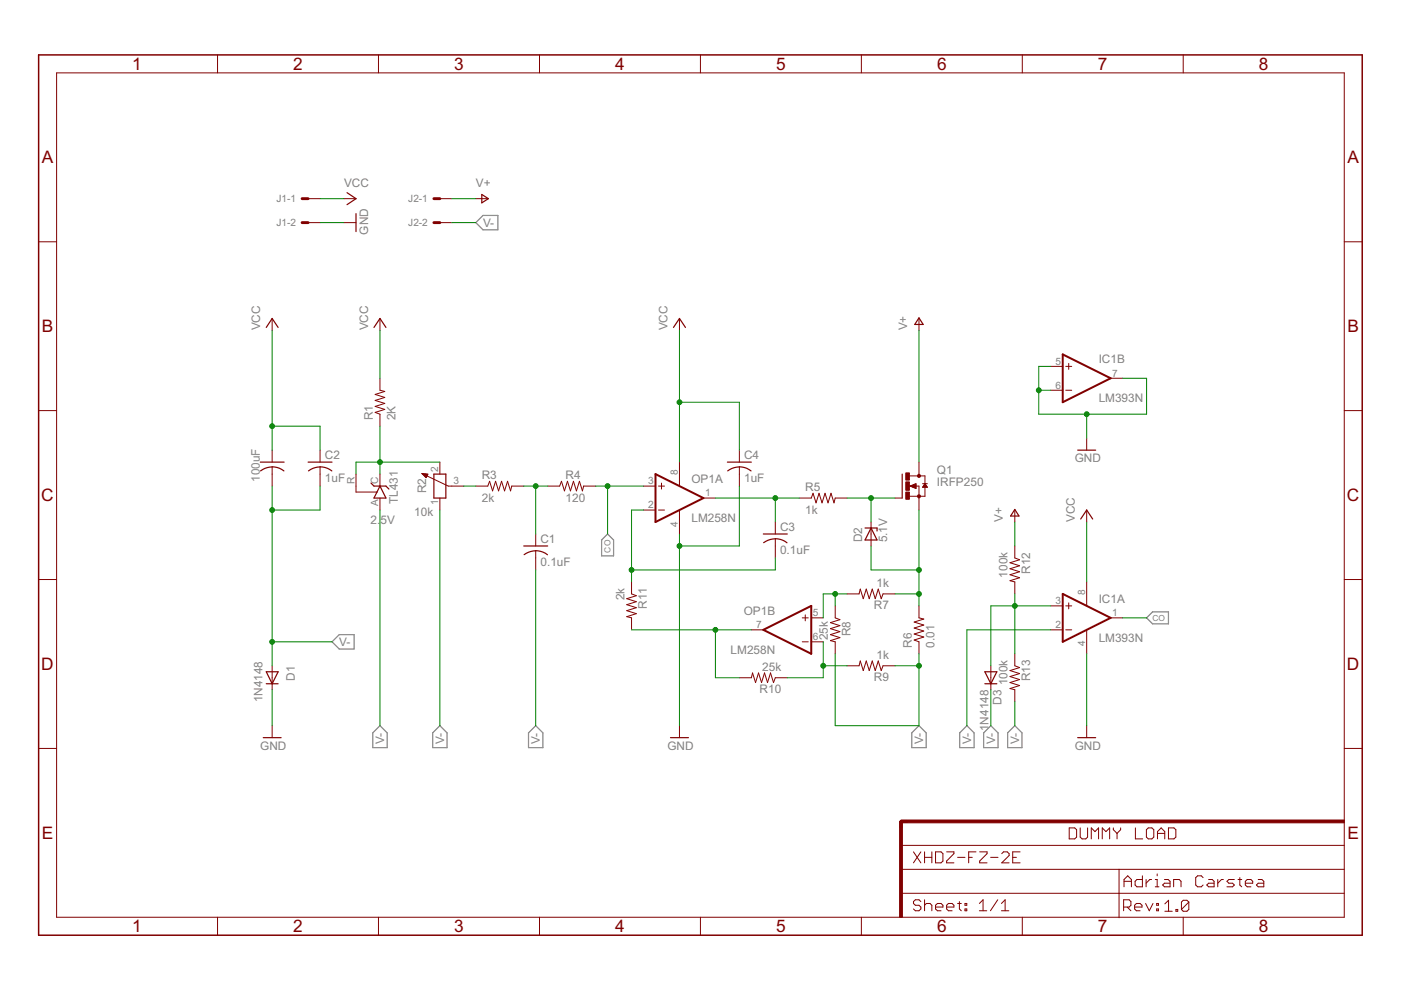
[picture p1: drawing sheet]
<svg xmlns="http://www.w3.org/2000/svg" width="297mm" height="210mm" viewBox="0 0 297 210" stroke-linecap="round" stroke-linejoin="round" font-family="sans-serif">
<path d="M100.9 47.2l1.5-1.5h3.2v3h-3.2zM128.8 113.2l1.3 1.3v3.4h-2.5v-3.4zM70.4 136.1l1.5-1.5h3.2v3h-3.2zM243.1 131l1.3-1.3h3.3v2.6h-3.3zM80.6 153.9l1.5 1.5v3.1h-3.1v-3.1zM91.7 155.4l1.6-1.5 1.5 1.5v3.1h-3.1zM112.1 155.4l1.5-1.5 1.5 1.5v3.1h-3zM193.3 155.4l1.5-1.5 1.6 1.5v3.1h-3.1zM203.5 155.4l1.5-1.5 1.5 1.5v3.1h-3zM208.6 155.4l1.5-1.5 1.5 1.5v3.1h-3zM213.6 155.4l1.6-1.5 1.5 1.5v3.1h-3.1z" fill="none" stroke="#808080" stroke-width=".25"/>
<g fill="none" stroke="#800000" stroke-width=".25">
<path d="M73.6 40.9l1.9 1.2-1.9 1.3M75.5 45.3v3.8M102.2 41.2l1.3 .9-1.3 .9zM56.5 69.4l1.2-1.9 1.3 1.9M79.3 69.4l1.3-1.9 1.2 1.9M142.8 69.4l1.3-1.9 1.2 1.9M194.8 67.4l.9 1.4h-1.7zM55.2 98h5M57.7 99l1.1 .1 1.4 .7M57.7 99l-1.5 .3-1 .5M65.3 98h5.1M67.9 99l1.5 .3 1 .5"/>
<path d="M67.9 99l-1.6 .3-.9 .5M154.2 98h5.1M156.8 99l1.5 .3 .9 .5M156.8 99l-1.6 .3-.9 .5M228.5 95.4h3.8M78.7 102.4l.6 .7h2.5l.7 .6M80.6 103.1l1.2 2.5h-2.5zM92 100.5h2.5v5.1h-2.5zM111 115.8h5.1M111.1 117.6a4 4 0 0 1 5 0M161.8 113.2h5.1M161.9 115.1a4 4 0 0 1 5 0"/>
<path d="M183.4 112h2.5v.6M184.7 112l1.2 2.5h-2.5zM191.3 100.5v5.1M215.2 108l.8 1.4h-1.7zM229.1 110l1.3-1.9 1.3 1.9M55.8 156.4h3.8M56.5 142.4h2.5l-1.3 2.6zM56.5 145h2.5M142.2 156.4h3.8M208.8 145h2.5M208.8 142.4h2.5l-1.2 2.6zM228.5 156.4h3.8"/>
</g>
<g fill="none" stroke="#800000" stroke-width=".21">
<path d="M12 15.5h273v179h-273zM46.1 11.6v3.9M80.2 11.6v3.9M114.4 11.6v3.9M148.5 11.6v3.9M182.6 11.6v3.9M216.7 11.6v3.9M250.9 11.6v3.9M8.2 51.3h3.8M65.3 42.1h2.6M65.3 47.2h2.6M72.9 42.1h2.6"/>
<path d="M72.9 47.2h2.6M93.3 42.1h2.5M93.3 47.2h2.5M100.9 42.1h2.5M285 51.3h3.8M57.7 67.5v2.6M80.6 67.5v2.6M144.1 67.5v2.6M194.8 67.5v2.6M222.8 77.7h2.5M226 77.7h1.2M226.6 77v1.3"/>
<path d="M8.2 87.1h3.8M57.7 95.4v2.6M57.7 99v4.1M67.9 95.4v2.6M67.9 99v4.1M80.6 80.2v2.5l1 .3-2.1 .6 2.1 .7-2.1 .6 2.1 .6-2.1 .7 2.1 .6-2.1 .6 1.1 .4v2.6M93.3 98v2.5M144.1 98v5.1M156.8 95.4v2.6M156.8 99v4.1M194.8 98v2.9M222.8 82.7h2.5"/>
<path d="M226 82.7h1.2M230.4 92.9v2.5M235.5 80.2h2.5M285 87.1h3.8M75.5 100.5v3.8h4.4M80.6 100.5v2.6M80.6 105.6v2.5M89.5 100.4l5.5 2.7h3.3M89.5 100.4l1.2 .1-.4 .8zM89.6 100.5h.8M89.7 100.6h1M89.8 100.7h.8"/>
<path d="M89.9 100.9h.7M90 101h.5M90.1 101.1h.3M90.3 101.2h.1M93.3 105.6v2.5M100.9 103.1h2.5l.4-1.1 .6 2.1 .7-2.1 .6 2.1 .6-2.1 .7 2.1 .6-2.1 .6 2.1 .3-1h2.5M113.6 113.2v2.6M113.6 116.8v4M116.1 103.1h2.6l.3-1.1 .7 2.1 .6-2.1 .6 2.1 .7-2.1 .6 2.1 .7-2.1 .6 2.1 .2-1h2.6M136.4 103.1h2.6M136.4 108.1h2.6M139.6 103.1h1.3"/>
<path d="M139.6 108.1h1.3M140.3 102.4v1.3M144.1 108.1v5.1M149.1 105.6h2.6M164.4 110.7v2.5M164.4 114.2v4.1M169.5 105.6h2.5l.4-1 .6 2 .7-2 .6 2 .6-2 .7 2 .6-2 .6 2 .3-1h2.5M184.7 110.7v5.1M189.8 105.6h1.5M192.7 103.1h2.1v5M192.8 100.9h3.3v1.7M192.9 103.1l1.3-.5v1z"/>
<path d="M193.1 103.1h1.1M193.4 102.9h.8M193.4 103.3h.8M193.7 102.8h.5M193.7 103.4h.5M194 102.7h.2M194 103.5h.2M195.6 102.6h1M195.6 103.3h1M195.7 103.1h.8M195.8 103h.6M195.9 102.9h.4"/>
<path d="M196 102.8h.3M196 102.7h.2M196.1 103.2v2h-3.3M196.1 102.6l.5 .7h-1zM215.2 115.8v2.5l1 .4-2.1 .6 2.1 .7-2.1 .6 2.1 .6-2.1 .7 2.1 .6-2.1 .6 1.1 .3v2.5M215.2 108.1v2.6M230.4 108.1v2.6M8.2 122.9h3.8M133.9 123.4v2.5l1 .4-2 .6 2 .7-2 .6 2 .6-2 .7 2 .6-2 .6 1 .3v2.5M159.3 133.5h2.5M170.1 131h1.3M170.1 136.1h1.3"/>
<path d="M170.7 130.4v1.2M172 131h2.5M172 136.1h2.5M177.1 128.5v2.5l1 .4-2 .6 2 .7-2 .6 2 .6-2 .7 2 .6-2 .6 1 .3v2.5M179.6 125.9h2.5l.3-1 .6 2 .7-2 .6 2 .6-2 .7 2 .6-2 .6 2 .4-1h2.6M194.8 128.5v2.5l1.1 .3-2.1 .6 2.1 .6-2.1 .7 2.1 .6-2.1 .6 2.1 .7-2.1 .6 1 .4v2.5M215.2 138.6v2.6l1 .3-2.1 .7 2.1 .6-2.1 .6 2.1 .7-2.1 .6 2.1 .7-2.1 .6 1.1 .2v2.6M222.8 133.5h2.5M222.8 128.5h2.5M226 133.5h1.2M226 128.5h1.2M226.6 127.8v1.3"/>
<path d="M230.4 123.4v5.1M230.4 133.5v5.1M235.5 131h2.5M285 122.9h3.8M8.2 158.7h3.8M57.7 141.2v5M57.7 153.9v2.5M144.1 153.9v2.5M156.8 143.7h2.5l.3-1 .6 2 .6-2 .7 2 .6-2 .6 2 .7-2 .6 2 .4-1h2.5M179.6 141.2h2.5l.3-1.1 .6 2.1 .7-2.1 .6 2.1 .6-2.1 .7 2.1 .6-2.1 .6 2.1 .4-1h2.6M210.1 141.2v5M230.4 153.9v2.5"/>
<path d="M285 158.7h3.8M191 179.2h94M226.7 175.5h1.2l.4 .4v1.6l-.4 .4h-1.2zM229 175.5v2l.4 .4h.8l.4-.4v-2M231.4 177.9v-2.4l.8 .8 .7-.8v2.4M233.7 177.9v-2.4l.8 .8 .8-.8v2.4M236.1 175.5v.4l.7 .8M236.8 176.7v1.2M237.6 175.5v.4l-.8 .8M240.7 175.5v2.4h1.6M243.1 175.9l.4-.4h.7l.4 .4v1.6l-.4 .4h-.7l-.4-.4zM245.4 177.9v-1.6l.8-.8 .8 .8v1.6"/>
<path d="M245.4 176.7h1.6M247.7 175.5h1.2l.4 .4v1.6l-.4 .4h-1.2zM46.1 194.5v3.8M80.2 194.5v3.8M114.4 194.5v3.8M148.5 194.5v3.8M182.6 194.5v3.8M191 189.4h94M191 184.3h94M193.7 180.6l1.5 2.3M195.2 191.2l-.4-.4h-.7l-.4 .4v.4l.4 .3h.7l.4 .4v.4l-.4 .4h-.7l-.4-.4M195.2 180.6l-1.5 2.3"/>
<path d="M196 180.6v2.3M196 190.8v2.3M196 191.9l.4-.3h.8l.4 .3v1.2M196 181.8h1.6M197.6 180.6v2.3M198.4 192.3h1.5v-.4l-.4-.3h-.7l-.4 .3v.8l.4 .4h.7M198.4 180.6h1.1l.4 .4v1.6l-.4 .3h-1.1zM200.7 192.3h1.5v-.4l-.3-.3h-.8l-.4 .3v.8l.4 .4h.8M200.7 180.6h1.5v.4l-1.5 1.6v.3h1.5M203 191.6h.8M203 181.8h1.6M203.4 191.2v1.5l.4 .4"/>
<path d="M204.6 191.6h.4v.3h-.4zM204.6 192.7h.4v.4h-.4zM205.4 181.8h.7M206.9 180.6h-1.5v2.3M207.6 193.1h1.6M207.6 191.6l.8-.8v2.3M207.7 180.6h1.6v.4l-1.6 1.6v.3h1.6M210 181.8h1.6M211.5 190.8l-1.5 2.3M212.3 193.1h1.6M212.3 191.6l.8-.8v2.3M212.4 181l.4-.4h.8l.4 .4v.4l-1.6 1.5h1.6"/>
<path d="M214.7 181.8h.8M216.3 180.6h-1.6v2.3h1.6M216.7 194.5v3.8M237.3 184.3v10.3M238.2 192.3h1.2l.4-.4v-.7l-.4-.4h-1.2v2.3M238.3 188v-1.5l.8-.8 .8 .8v1.5M238.3 186.9h1.6M239 192.3l.8 .8M240.6 192.3h1.5v-.4l-.4-.3h-.8l-.3 .3v.8l.3 .4h.8M242.2 185.7v2.3h-1.2l-.3-.4v-.7l.3-.4h1.2M242.9 191.6l.8 1.5 .8-1.5M243 186.5v1.5"/>
<path d="M244.2 186.5h-.4l-.8 .8M244.9 188h.8M244.9 186.5h.4v1.5M245.2 191.6h.4v.3h-.4zM245.2 192.7h.4v.4h-.4zM245.3 185.3v.4M246.9 186.5h.8l.4 .4v1.1h-1.2l-.4-.4 .4-.3h1.2M247 191.6l.8-.7v2.3M247 193.2h1.5M248.8 188v-1.5h1.2l.4 .4v1.1M249.3 192.8h.4v.4h-.4zM250.9 194.5v3.8"/>
<path d="M252.1 191.3v1.5l-.4 .4h-.8l-.4-.4M252.1 191.3l-.4-.4h-.8l-.4 .4v1.5M252.1 191.3l-1.6 1.5M255.1 186.1l-.4-.4h-.8l-.4 .4v1.5l.4 .4h.8l.4-.4M256.2 186.5h.8l.4 .4v1.1h-1.2l-.3-.4 .3-.3h1.2M258.2 186.5v1.5M259.4 186.5h-.4l-.8 .8M261.7 186.5h-1.2l-.4 .4 .4 .4h.8l.4 .3-.4 .4h-1.2M262.5 186.5h.8M262.9 186.1v1.5l.4 .4M264 187.3h1.6v-.4l-.4-.4h-.8l-.4 .4v.7l.4 .4h.8M266.8 186.5h.7l.4 .4v1.1h-1.1l-.4-.4 .4-.3h1.1"/>
</g>
<path d="M225.3 75.1l10.2 5.1-10.2 5.1zM139 100.5l10.1 5.1-10.1 5.1zM161.8 133.5l10.2-5v10.1zM225.3 125.9l10.2 5.1-10.2 5.1z" fill="none" stroke="#800000" stroke-width=".42"/>
<g fill="#800000" stroke="#800000" stroke-width=".21">
<circle cx="194.8" cy="100.9" r=".32"/>
<circle cx="194.8" cy="105.2" r=".32"/>
</g>
<g fill="#800000" stroke="#800000" stroke-width=".21">
<path d="M192 104.3h.8v1.6h-.8z"/>
<path d="M192 100.3h.8v1.5h-.8z"/>
<path d="M192 102.2h.8v1.7h-.8z"/>
<path d="M190.7 174.2h.6v20.3h-.6z"/>
<path d="M191 173.9h94v.6h-94z"/>
</g>
<path d="M64.1 42.1h1.2M64.1 47.2h1.2M92 42.1h1.3M92 47.2h1.3M192.3 174.2h-1.3v1.2" fill="none" stroke="#800000" stroke-width=".61"/>
<path d="M8.2 11.6h280.6v186.7h-280.6z" fill="none" stroke="#800000" stroke-width=".32"/>
<g fill="none" stroke="#008000" stroke-width=".21">
<path d="M67.9 42.1h5M67.9 47.2h5M95.8 42.1h5.1M95.8 47.2h5.1M57.7 70.1v25.3M80.6 70.1v10.1M144.1 70.1v27.9M194.8 70.1v27.9M222.8 77.7h-2.6v10.1h22.9v-7.6h-5.1M57.7 90.4h10.2v5M80.6 90.4v10.1M93.3 98h-17.8v2.5"/>
<path d="M144.1 85.3h12.7v10.1M220.2 82.7h2.6M230.4 87.8v5.1M57.7 103.1v38.1M67.9 103.1v5h-10.2M80.6 108.1v45.8M93.3 108.1v45.8M98.3 103.1h2.6M111 103.1h5.1M113.6 103.1v10.1M126.3 103.1h10.1M128.8 103.1v10.1"/>
<path d="M136.4 108.1h-2.5v15.3M144.1 113.2v40.7M151.7 105.6h17.8M156.8 103.1v12.7h-12.7M164.4 105.6v5.1M164.4 118.3v2.5h-30.5M179.6 105.6h10.2M184.7 115.8v5h10.1M184.7 105.6v5.1M194.8 108.1v20.4M215.2 110.7v5.1M230.4 110.7v12.7"/>
<path d="M57.7 136.1h12.7M113.6 120.8v33.1M133.9 133.5h25.4M151.7 133.5v10.2h5.1M174.5 136.1v7.6h-7.6M177.1 138.6v15.3h17.7v-15.3M177.1 125.9v2.6M179.6 125.9h-5.1v5.1M189.8 125.9h5M215.2 125.9v12.7M222.8 133.5h-17.8v20.4M222.8 128.5h-12.7v12.7"/>
<path d="M230.4 138.6v15.3M238 131h5.1M57.7 146.2v7.7M174.5 141.2h5.1M189.8 141.2h5M210.1 146.2v7.7M215.2 148.8v5.1"/>
</g>
<g fill="#008000" stroke="#008000" stroke-width=".21">
<circle cx="80.6" cy="98" r=".51"/>
<circle cx="113.6" cy="103.1" r=".51"/>
<circle cx="128.8" cy="103.1" r=".51"/>
<circle cx="133.9" cy="120.8" r=".51"/>
<circle cx="194.8" cy="120.8" r=".51"/>
<circle cx="194.8" cy="125.9" r=".51"/>
<circle cx="164.4" cy="105.6" r=".51"/>
<circle cx="184.7" cy="105.6" r=".51"/>
<circle cx="177.1" cy="125.9" r=".51"/>
<circle cx="174.5" cy="141.2" r=".51"/>
<circle cx="151.7" cy="133.5" r=".51"/>
<circle cx="57.7" cy="108.1" r=".51"/>
<circle cx="57.7" cy="136.1" r=".51"/>
<circle cx="194.8" cy="141.2" r=".51"/>
<circle cx="215.2" cy="128.5" r=".51"/>
<circle cx="144.1" cy="115.8" r=".51"/>
<circle cx="220.2" cy="82.7" r=".51"/>
<circle cx="230.4" cy="87.8" r=".51"/>
<circle cx="57.7" cy="90.4" r=".51"/>
<circle cx="144.1" cy="85.3" r=".51"/>
</g>
<g font-size="4.1" fill="#800000">
<text x="28" y="14.8">1</text>
<text x="62.2" y="14.8">2</text>
<text x="96.3" y="14.8">3</text>
<text x="130.4" y="14.8">4</text>
<text x="164.5" y="14.8">5</text>
<text x="198.7" y="14.8">6</text>
<text x="232.8" y="14.8">7</text>
<text x="266.9" y="14.8">8</text>
<text x="8.9" y="34.7">A</text>
<text x="285.7" y="34.7">A</text>
<text x="8.9" y="70.5">B</text>
<text x="285.7" y="70.5">B</text>
<text x="8.8" y="106.3">C</text>
<text x="285.6" y="106.3">C</text>
<text x="8.8" y="142.1">D</text>
<text x="285.6" y="142.1">D</text>
<text x="8.9" y="177.9">E</text>
<text x="285.7" y="177.9">E</text>
<text x="28" y="197.7">1</text>
<text x="62.2" y="197.7">2</text>
<text x="96.3" y="197.7">3</text>
<text x="130.4" y="197.7">4</text>
<text x="164.5" y="197.7">5</text>
<text x="198.7" y="197.7">6</text>
<text x="232.8" y="197.7">7</text>
<text x="266.9" y="197.7">8</text>
</g>
<g font-size="2.8" fill="#808080">
<text x="72.9" y="39.6">VCC</text>
<text x="100.9" y="39.6">V+</text>
<text x="78" y="49.7" transform="rotate(-90 78 49.7)">GND</text>
<text x="102.4" y="48.1">V-</text>
<text x="55.2" y="70.1" transform="rotate(-90 55.2 70.1)">VCC</text>
<text x="78" y="70.1" transform="rotate(-90 78 70.1)">VCC</text>
<text x="141.5" y="70.1" transform="rotate(-90 141.5 70.1)">VCC</text>
<text x="192.3" y="70.1" transform="rotate(-90 192.3 70.1)">V+</text>
<text x="232.9" y="77">IC1B</text>
<text x="79.1" y="89.1" transform="rotate(-90 79.1 89.1)">R1</text>
<text x="83.9" y="89.1" transform="rotate(-90 83.9 89.1)">2K</text>
<text x="232.9" y="85.3">LM393N</text>
<text x="68.9" y="97.4">C2</text>
<text x="102.2" y="101.6">R3</text>
<text x="119.9" y="101.6">R4</text>
<text x="157.8" y="97.4">C4</text>
<text x="198.7" y="100.5">Q1</text>
<text x="227.9" y="98">GND</text>
<text x="55.1" y="102.2" transform="rotate(-90 55.1 102.2)">100uF</text>
<text x="68.9" y="102.2">1uF</text>
<text x="84.4" y="106.9" transform="rotate(-90 84.4 106.9)">TL431</text>
<text x="90.3" y="104.5" transform="rotate(-90 90.3 104.5)">R2</text>
<text x="102.2" y="106.4">2k</text>
<text x="119.9" y="106.4">120</text>
<text x="146.6" y="102.4">OP1A</text>
<text x="157.8" y="102.2">1uF</text>
<text x="170.7" y="104.1">R5</text>
<text x="198.7" y="103.1">IRFP250</text>
<text x="78.6" y="111.2">2.</text>
<text x="80.7" y="111.2">5V</text>
<text x="87.8" y="109.3">10k</text>
<text x="146.6" y="110.7">LM258N</text>
<text x="165.4" y="112.6">C3</text>
<text x="170.7" y="108.9">1k</text>
<text x="212.6" y="110.7" transform="rotate(-90 212.6 110.7)">V+</text>
<text x="227.9" y="110.7" transform="rotate(-90 227.9 110.7)">VCC</text>
<text x="114.6" y="120">0.1uF</text>
<text x="114.6" y="115.1">C1</text>
<text x="165.4" y="117.4">0.1uF</text>
<text x="182.8" y="115" transform="rotate(-90 182.8 115)">D2</text>
<text x="188.1" y="115" transform="rotate(-90 188.1 115)">5.1V</text>
<text x="185.9" y="124.4">1k</text>
<text x="213.6" y="122.5" transform="rotate(-90 213.6 122.5)">100k</text>
<text x="218.4" y="121.6" transform="rotate(-90 218.4 121.6)">R12</text>
<text x="132.4" y="127.3" transform="rotate(-90 132.4 127.3)">2k</text>
<text x="137.2" y="129" transform="rotate(-90 137.2 129)">R11</text>
<text x="157.7" y="130.4">OP1B</text>
<text x="185.3" y="129.2">R7</text>
<text x="232.9" y="127.8">IC1A</text>
<text x="71.9" y="137">V-</text>
<text x="175.5" y="135.8" transform="rotate(-90 175.5 135.8)">25k</text>
<text x="180.3" y="134.9" transform="rotate(-90 180.3 134.9)">R8</text>
<text x="193.3" y="137.3" transform="rotate(-90 193.3 137.3)">R6</text>
<text x="198.1" y="137.3" transform="rotate(-90 198.1 137.3)">0.01</text>
<text x="232.9" y="136.1">LM393N</text>
<text x="154.9" y="138.6">LM258N</text>
<text x="161.6" y="142.2">25k</text>
<text x="185.9" y="139.6">1k</text>
<text x="55.6" y="148.9" transform="rotate(-90 55.6 148.9)">1N4148</text>
<text x="62.5" y="144.4" transform="rotate(-90 62.5 144.4)">D1</text>
<text x="161" y="147">R10</text>
<text x="185.3" y="144.4">R9</text>
<text x="212.3" y="149.4" transform="rotate(-90 212.3 149.4)">D3</text>
<text x="213.6" y="145.3" transform="rotate(-90 213.6 145.3)">100k</text>
<text x="218.4" y="144.5" transform="rotate(-90 218.4 144.5)">R13</text>
<text x="209.6" y="155" transform="rotate(-90 209.6 155)">1N4148</text>
<text x="55.2" y="158.9">GND</text>
<text x="81.5" y="157.7" transform="rotate(-90 81.5 157.7)">V-</text>
<text x="94.2" y="157.7" transform="rotate(-90 94.2 157.7)">V-</text>
<text x="114.5" y="157.7" transform="rotate(-90 114.5 157.7)">V-</text>
<text x="141.5" y="158.9">GND</text>
<text x="195.7" y="157.7" transform="rotate(-90 195.7 157.7)">V-</text>
<text x="205.9" y="157.7" transform="rotate(-90 205.9 157.7)">V-</text>
<text x="211" y="157.7" transform="rotate(-90 211 157.7)">V-</text>
<text x="216.1" y="157.7" transform="rotate(-90 216.1 157.7)">V-</text>
<text x="227.9" y="158.9">GND</text>
</g>
<g font-size="2.4" fill="#808080">
<text x="58.6" y="42.9">J1-1</text>
<text x="58.6" y="48">J1-2</text>
<text x="86.6" y="42.9">J2-1</text>
<text x="86.6" y="48">J2-2</text>
<text x="223.8" y="77.3">5</text>
<text x="223.8" y="82.4">6</text>
<text x="235.8" y="79.9">7</text>
<text x="92.9" y="100.2" transform="rotate(-90 92.9 100.2)">2</text>
<text x="143.7" y="100.7" transform="rotate(-90 143.7 100.7)">8</text>
<text x="75.1" y="102.7" transform="rotate(-90 75.1 102.7)">R</text>
<text x="80.2" y="107.4" transform="rotate(-90 80.2 107.4)">A</text>
<text x="80.2" y="102.7" transform="rotate(-90 80.2 102.7)">C</text>
<text x="92.9" y="107.1" transform="rotate(-90 92.9 107.1)">1</text>
<text x="96.2" y="102.7">3</text>
<text x="137.4" y="107.8">2</text>
<text x="137.4" y="102.7">3</text>
<text x="149.5" y="105.2">1</text>
<text x="143.7" y="111.7" transform="rotate(-90 143.7 111.7)">4</text>
<text x="172.3" y="130.6">5</text>
<text x="223.8" y="128.1">3</text>
<text x="230" y="126.1" transform="rotate(-90 230 126.1)">8</text>
<text x="235.8" y="130.6">1</text>
<text x="160.3" y="133.2">7</text>
<text x="172.3" y="135.7">6</text>
<text x="223.8" y="133.2">2</text>
<text x="230" y="137.1" transform="rotate(-90 230 137.1)">4</text>
</g>
<g font-size="2" fill="#808080">
<text x="129.5" y="117.2" transform="rotate(-90 129.5 117.2)">CO</text>
<text x="244.4" y="131.6">CO</text>
</g>
</svg>
